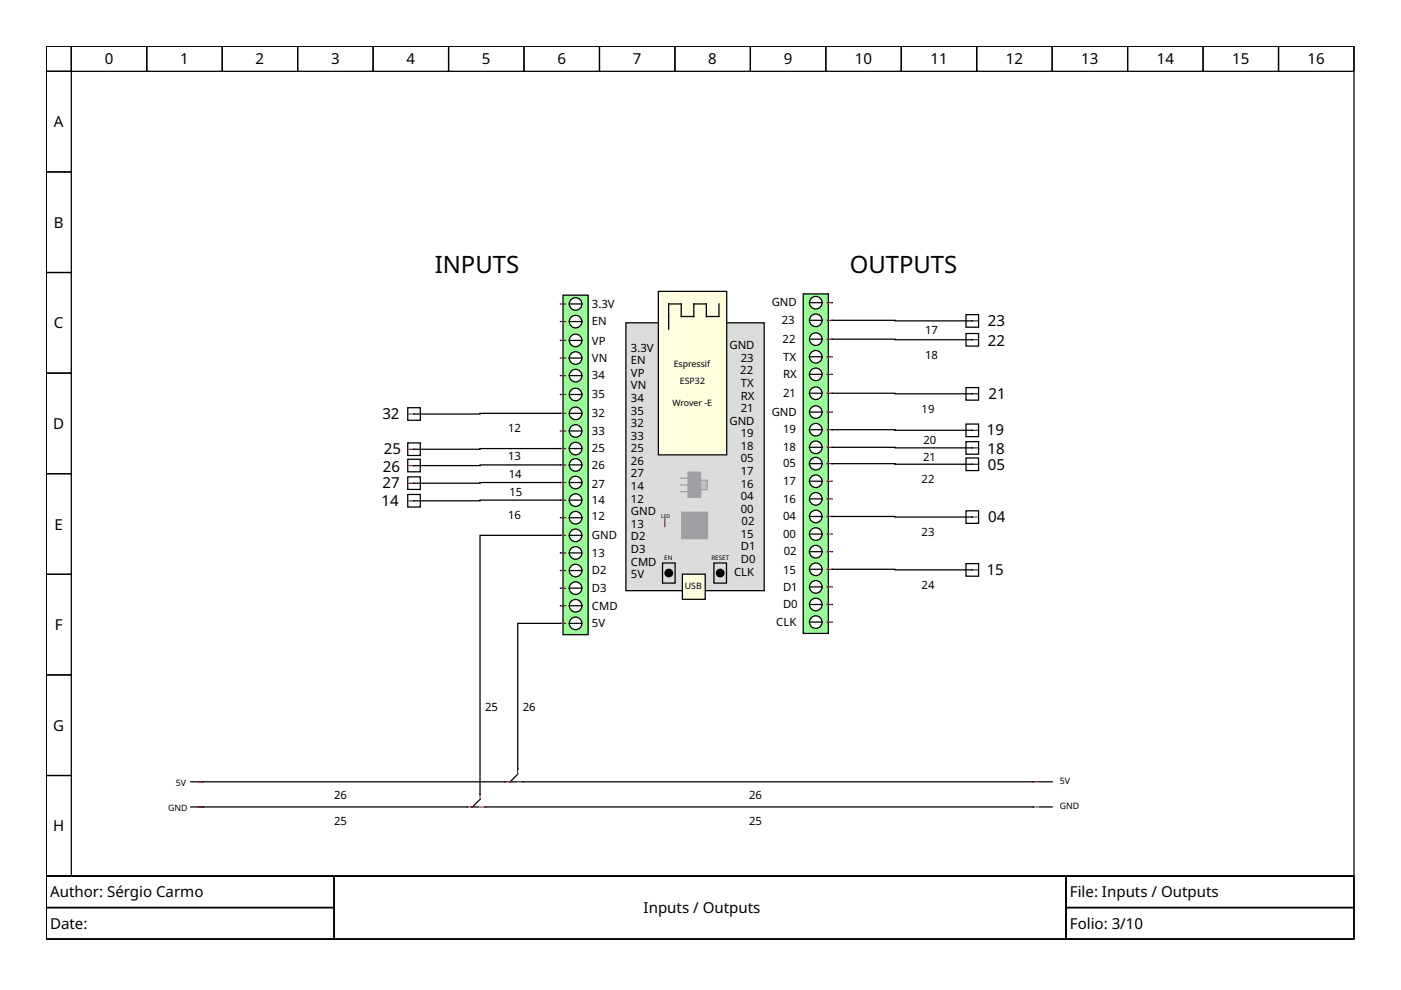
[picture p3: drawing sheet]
<svg xmlns="http://www.w3.org/2000/svg" width="297mm" height="210mm" viewBox="0 0 297 210" stroke-linecap="round" stroke-linejoin="round" font-family="sans-serif">
<g fill="none" stroke="#000" stroke-width=".27">
<path d="M9.8 9.8h277.3v176h-277.3zM9.8 9.8h5.3v5.3h-5.3zM9.8 15.1h5.3v21.4h-5.3zM15.1 9.8h16v5.3h-16zM31.1 9.8h16v5.3h-16zM47.1 9.8h16v5.3h-16zM63.1 9.8h16v5.3h-16zM79.1 9.8h16v5.3h-16zM95.1 9.8h16v5.3h-16zM111.1 9.8h16v5.3h-16zM127.1 9.8h16v5.3h-16zM143.1 9.8h16v5.3h-16z"/>
<path d="M159.1 9.8h16v5.3h-16zM175.1 9.8h16v5.3h-16zM191.1 9.8h16v5.3h-16zM207.1 9.8h16v5.3h-16zM223.1 9.8h16v5.3h-16zM239.1 9.8h16v5.3h-16zM255.1 9.8h16v5.3h-16zM271.1 9.8h16v5.3h-16zM9.8 36.5h5.3v21.3h-5.3zM9.8 57.8h5.3v21.3h-5.3zM9.8 79.1h5.3v21.3h-5.3zM86.4 86.4h2.7v2.7h-2.7z"/>
<path d="M86.4 97.4h2.7v2.6h-2.7zM86.4 93.9h2.7v2.7h-2.7zM204.8 93.6h2.7v2.7h-2.7zM9.8 100.4h5.3v21.4h-5.3zM86.4 101.1h2.7v2.7h-2.7zM86.4 104.8h2.7v2.7h-2.7zM9.8 121.8h5.3v21.3h-5.3zM9.8 143.1h5.3v21.3h-5.3zM9.8 164.4h5.3v21.4h-5.3zM40.5 165.8h2.6M99.9 171.1h1.6M101.8 169.5l-1.6 1.6"/>
<path d="M107.9 165.8h1.6M109.8 164.2l-1.6 1.6M220.4 171.1h2.7M9.8 185.8h277.3v13.3h-277.3zM9.8 185.8h61v6.6h-61zM9.8 192.4h61v6.7h-61zM70.8 185.8h155.2v13.3h-155.2zM226 185.8h61.1v6.6h-61.1zM226 192.4h61.1v6.7h-61.1z"/>
</g>
<g fill="none" stroke="#f00" stroke-width=".27">
<path d="M86.7 87.8h1.1M86.7 98.7h1.1M86.7 95.3h1.1M206.2 95h1M86.7 102.5h1.1M86.7 106.2h1.1M42.1 165.8h1M99.1 171.1h1.1M101.8 171.1h1M101.8 168.4v1.1M107.1 165.8h1.1M109.8 165.8h1"/>
<path d="M109.8 163.1v1.1M219.1 171.1h1.1"/>
</g>
<g fill="none" stroke="#00f" stroke-width=".27">
<path d="M87.8 87.8h.1M87.8 95.3h.1M87.8 98.7h.1M206.2 95h.1M87.8 102.5h.1M87.8 106.2h.1M43.1 165.8h.1M99.1 171.1h.1M101.8 168.4h.1M102.8 171.1h.1M107.1 165.8h.1M109.8 163.1h.1"/>
<path d="M110.8 165.8h.1M219.1 171.1h.1"/>
</g>
<g fill="#98fb98" stroke="#000" stroke-width=".27">
<path d="M170.3 62.3h5.3v72h-5.3z" fill-rule="evenodd"/>
<path d="M119.4 62.6h5.3v72h-5.3z" fill-rule="evenodd"/>
</g>
<path d="M132.7 68.4h29.3v56.8h-29.3z" fill-rule="evenodd" fill="#dcdcdc" stroke="#000" stroke-width=".27"/>
<path d="M139.6 61.8h14.5v34.6h-14.5z" fill-rule="evenodd" fill="#ffffe0" stroke="#000" stroke-width=".27"/>
<circle cx="173" cy="120.7" r="1.33" fill="#fff" stroke="#000" stroke-width=".27"/>
<circle cx="152.7" cy="121.5" r=".8" fill="#000" stroke="#000" stroke-width=".27"/>
<path d="M145.9 100.1h2.6v5.3h-2.6z" fill-rule="evenodd" fill="#a0a0a4" stroke="#a0a0a4" stroke-width=".27"/>
<circle cx="122" cy="121" r="1.33" fill="#fff" stroke="#000" stroke-width=".27"/>
<path d="M144.5 108.6h5.5v5.6h-5.5z" fill-rule="evenodd" fill="#a0a0a4" stroke="#a0a0a4" stroke-width=".27"/>
<path d="M144.7 121.7h4.8v5.4h-4.8z" fill-rule="evenodd" fill="#ffffe0" stroke="#000" stroke-width=".27"/>
<circle cx="141.8" cy="121.5" r=".8" fill="#000" stroke="#000" stroke-width=".27"/>
<g fill="#fff" stroke="#000" stroke-width=".27">
<circle cx="173" cy="113.2" r="1.33"/>
<circle cx="122" cy="113.5" r="1.33"/>
<circle cx="173" cy="71.9" r="1.33"/>
</g>
<path d="M140.5 119.4h2.6v4.2h-2.6zM151.4 119.4h2.6v4.2h-2.6z" fill="none" stroke="#000" stroke-width=".27"/>
<g fill="#fff" stroke="#000" stroke-width=".27">
<circle cx="122" cy="72.2" r="1.33"/>
<circle cx="122" cy="95.1" r="1.33"/>
<circle cx="173" cy="94.8" r="1.33"/>
<circle cx="173" cy="98.3" r="1.33"/>
<circle cx="122" cy="98.6" r="1.33"/>
<circle cx="173" cy="91.1" r="1.33"/>
<circle cx="122" cy="91.4" r="1.33"/>
<circle cx="122" cy="102.3" r="1.33"/>
<circle cx="173" cy="102" r="1.33"/>
<circle cx="122" cy="106" r="1.33"/>
<circle cx="173" cy="105.8" r="1.33"/>
<circle cx="173" cy="128.2" r="1.33"/>
<circle cx="122" cy="128.4" r="1.33"/>
<circle cx="122" cy="109.8" r="1.33"/>
<circle cx="173" cy="109.5" r="1.33"/>
<circle cx="173" cy="83.4" r="1.33"/>
<circle cx="122" cy="83.6" r="1.33"/>
<circle cx="122" cy="68.2" r="1.33"/>
<circle cx="173" cy="67.9" r="1.33"/>
<circle cx="173" cy="124.4" r="1.33"/>
<circle cx="122" cy="124.7" r="1.33"/>
<circle cx="122" cy="132.2" r="1.33"/>
<circle cx="173" cy="131.9" r="1.33"/>
<circle cx="173" cy="87.4" r="1.33"/>
<circle cx="122" cy="87.6" r="1.33"/>
<circle cx="173" cy="75.6" r="1.33"/>
<circle cx="122" cy="75.9" r="1.33"/>
<circle cx="122" cy="117.2" r="1.33"/>
<circle cx="173" cy="117" r="1.33"/>
<circle cx="173" cy="79.4" r="1.33"/>
<circle cx="122" cy="79.6" r="1.33"/>
</g>
<g fill="none" stroke="#000" stroke-width=".27">
<path d="M120.7 79.6h2.7M120.7 72.2h2.7M120.7 75.9h2.7M120.7 68.2h2.7M171.6 79.4h2.7M171.6 71.9h2.7M171.6 75.6h2.7M171.6 67.9h2.7M120.7 87.6h2.7M120.7 95.1h2.7M120.7 91.4h2.7M120.7 83.6h2.7"/>
<path d="M120.7 98.6h2.7M171.6 87.4h2.7M171.6 94.8h2.7M171.6 91.1h2.7M171.6 83.4h2.7M171.6 98.3h2.7M120.7 117.2h2.7M120.7 106h2.7M120.7 109.8h2.7M120.7 102.3h2.7M120.7 113.5h2.7M171.6 117h2.7"/>
<path d="M171.6 105.8h2.7M171.6 109.5h2.7M171.6 102h2.7M171.6 113.2h2.7M120.7 121h2.7M120.7 124.7h2.7M120.7 132.2h2.7M120.7 128.4h2.7M171.6 120.7h2.7M171.6 124.4h2.7M171.6 131.9h2.7M171.6 128.2h2.7"/>
</g>
<g fill="#fff" stroke="#000" stroke-width=".27">
<circle cx="122" cy="64.4" r="1.33"/>
<circle cx="173" cy="64.2" r="1.33"/>
</g>
<path d="M120.7 64.4h2.7M152.4 64.4v2.7h-2.6v-2.7h-2.7v2.7h-2.7v-2.7h-2.6v5.4M171.6 64.2h2.7" fill="none" stroke="#000" stroke-width=".27"/>
<path d="M148.5 101.8h1.4v2.1h-1.4z" fill-rule="evenodd" fill="#c0c0c0" stroke="#a0a0a4" stroke-width=".27"/>
<path d="M144.3 101.4h1.5M144.3 102.8h1.5M144.3 104.2h1.5" fill="none" stroke="#a0a0a4" stroke-width=".27"/>
<g fill="none" stroke="#f00" stroke-width=".27">
<path d="M118.8 64.4h1.1M118.8 79.6h1.1M118.8 72.2h1.1M118.8 75.9h1.1M118.8 68.2h1.1M175.4 71.9h1M175.4 64.2h1M175.4 67.9h1M175.4 75.6h1M175.4 79.4h1M206.2 72h1M206.2 68h1"/>
<path d="M118.8 98.6h1.1M118.8 91.4h1.1M118.8 95.1h1.1M118.8 87.6h1.1M118.8 83.6h1.1M175.4 83.4h1M175.4 94.8h1M175.4 98.3h1M175.4 91.1h1M175.4 87.4h1M206.2 98.4h1M206.2 83.5h1"/>
<path d="M206.2 91.2h1M118.8 109.8h1.1M118.8 106h1.1M118.8 117.2h1.1M118.8 113.5h1.1M118.8 102.3h1.1M141 110v1.6M175.4 105.8h1M175.4 102h1M175.4 113.2h1M175.4 117h1M175.4 109.5h1"/>
<path d="M206.2 109.6h1M118.8 128.4h1.1M118.8 124.7h1.1M118.8 121h1.1M118.8 132.2h1.1M175.4 131.9h1M175.4 124.4h1M175.4 128.2h1M175.4 120.7h1M206.2 120.8h1M42.1 171.1h1M219.1 165.8h1.1"/>
</g>
<g fill="none" stroke="#00f" stroke-width=".27">
<path d="M118.8 64.4h.1M118.8 68.2h.1M118.8 72.2h.1M118.8 75.9h.1M118.8 79.6h.1M176.4 64.2h.1M176.4 67.9h.1M176.4 71.9h.1M176.4 75.6h.1M176.4 79.4h.1M206.2 68h.1M206.2 72h.1"/>
<path d="M118.8 83.6h.1M118.8 87.6h.1M118.8 91.4h.1M118.8 95.1h.1M118.8 98.6h.1M176.4 83.4h.1M176.4 87.4h.1M176.4 91.1h.1M176.4 94.8h.1M176.4 98.3h.1M206.2 83.5h.1M206.2 91.2h.1"/>
<path d="M206.2 98.4h.1M118.8 102.3h.1M118.8 106h.1M118.8 109.8h.1M118.8 113.5h.1M118.8 117.2h.1M176.4 102h.1M176.4 105.8h.1M176.4 109.5h.1M176.4 113.2h.1M176.4 117h.1M206.2 109.6h.1"/>
<path d="M118.8 121h.1M118.8 124.7h.1M118.8 128.4h.1M118.8 132.2h.1M176.4 120.7h.1M176.4 124.4h.1M176.4 128.2h.1M176.4 131.9h.1M206.2 120.8h.1M43.1 171.1h.1M219.1 165.8h.1"/>
</g>
<g fill="none" stroke="#000" stroke-width=".27">
<path d="M176.4 71.9l29.8 .1M176.4 67.9l29.8 .1M204.8 70.7h2.7v2.7h-2.7zM204.8 66.7h2.7v2.7h-2.7zM118.8 87.6l-31 .2M118.8 98.6l-31 .1M118.8 95.1l-31 .2M176.4 83.4l29.8 .1M176.4 98.3l29.8 .1M176.4 94.8l29.8 .2M176.4 91.1l29.8 .1M204.8 97.1h2.7v2.7h-2.7z"/>
<path d="M204.8 82.2h2.7v2.6h-2.7zM204.8 89.9h2.7v2.7h-2.7zM118.8 106l-31 .2M118.8 113.5h-17v54.9M118.8 102.3l-31 .2M176.4 109.5l29.8 .1M204.8 108.3h2.7v2.7h-2.7zM204.8 119.5h2.7v2.7h-2.7zM118.8 132.2h-9v30.9M176.4 120.7l29.8 .1M40.5 171.1h58.6M43.1 165.8h64"/>
<path d="M102.8 171.1h116.3M110.8 165.8h108.3M220.4 165.8h2.7"/>
</g>
<g font-size="5.1">
<text x="92.2" y="57.8">INPUTS</text>
<text x="180.2" y="57.8">OUTPUTS</text>
</g>
<g font-size="3.2">
<text x="22.2" y="13.7">0</text>
<text x="38.2" y="13.7">1</text>
<text x="54.2" y="13.7">2</text>
<text x="70.2" y="13.7">3</text>
<text x="86.2" y="13.7">4</text>
<text x="102.2" y="13.7">5</text>
<text x="118.2" y="13.7">6</text>
<text x="134.2" y="13.7">7</text>
<text x="150.2" y="13.7">8</text>
<text x="166.2" y="13.7">9</text>
<text x="181.3" y="13.7">10</text>
<text x="197.3" y="13.7">11</text>
<text x="213.3" y="13.7">12</text>
<text x="229.3" y="13.7">13</text>
<text x="245.2" y="13.7">14</text>
<text x="261.2" y="13.7">15</text>
<text x="277.2" y="13.7">16</text>
<text x="11.4" y="27">A</text>
<text x="11.4" y="48.3">B</text>
<text x="11.4" y="69.6">C</text>
<text x="209.5" y="69.2">23</text>
<text x="209.5" y="73.4">22</text>
<text x="81.1" y="88.8">32</text>
<text x="209.6" y="84.6">21</text>
<text x="11.3" y="91">D</text>
<text x="209.2" y="92.2">19</text>
<text x="81.2" y="100">26</text>
<text x="81.4" y="96.3">25</text>
<text x="209.4" y="96.2">18</text>
<text x="209.5" y="99.7">05</text>
<text x="80.9" y="107.2">14</text>
<text x="81.1" y="103.4">27</text>
<text x="11.6" y="112.3">E</text>
<text x="209.5" y="110.6">04</text>
<text x="209.2" y="121.8">15</text>
<text x="11.6" y="133.6">F</text>
<text x="11.3" y="155">G</text>
<text x="11.3" y="176.3">H</text>
<text x="10.6" y="190.3">Author: Sérgio Carmo</text>
<text x="226.8" y="190.3">File: Inputs / Outputs</text>
<text x="10.6" y="197">Date:</text>
<text x="136.5" y="193.6">Inputs / Outputs</text>
<text x="226.8" y="197">Folio: 3/10</text>
</g>
<g font-size="2.4">
<text x="125.5" y="65.2">3.3V</text>
<text x="163.6" y="65">GND</text>
<text x="125.5" y="69">EN</text>
<text x="165.8" y="68.7">23</text>
<text x="196.2" y="70.8">17</text>
<text x="125.5" y="73.2">VP</text>
<text x="125.5" y="76.7">VN</text>
<text x="133.8" y="74.6">3.3V</text>
<text x="133.8" y="77.2">EN</text>
<text x="154.7" y="74">GND</text>
<text x="157.1" y="76.7">23</text>
<text x="165.9" y="72.7">22</text>
<text x="166" y="76.4">TX</text>
<text x="196.2" y="76.2">18</text>
<text x="125.5" y="80.4">34</text>
<text x="133.8" y="79.9">VP</text>
<text x="133.8" y="82.6">VN</text>
<text x="157" y="79.4">22</text>
<text x="157.1" y="82">TX</text>
<text x="166" y="80.2">RX</text>
<text x="125.5" y="88.4">32</text>
<text x="125.5" y="84.4">35</text>
<text x="133.8" y="87.9">35</text>
<text x="133.8" y="85.2">34</text>
<text x="157.1" y="87.4">21</text>
<text x="157.1" y="84.7">RX</text>
<text x="163.6" y="88.2">GND</text>
<text x="166" y="84.2">21</text>
<text x="195.4" y="87.5">19</text>
<text x="107.7" y="91.6">12</text>
<text x="125.5" y="95.9">25</text>
<text x="125.5" y="92.2">33</text>
<text x="133.8" y="90.6">32</text>
<text x="133.8" y="95.9">25</text>
<text x="133.8" y="93.2">33</text>
<text x="154.7" y="90">GND</text>
<text x="157.1" y="95.4">18</text>
<text x="157.1" y="92.7">19</text>
<text x="166" y="95.6">18</text>
<text x="166" y="91.9">19</text>
<text x="195.8" y="94.2">20</text>
<text x="107.7" y="97.5">13</text>
<text x="107.9" y="101.4">14</text>
<text x="125.5" y="99.4">26</text>
<text x="133.8" y="101.2">27</text>
<text x="133.8" y="98.6">26</text>
<text x="157.1" y="98">05</text>
<text x="157.1" y="100.7">17</text>
<text x="166" y="99.1">05</text>
<text x="195.7" y="97.7">21</text>
<text x="108" y="105.2">15</text>
<text x="125.5" y="106.8">14</text>
<text x="125.5" y="103.4">27</text>
<text x="133.8" y="103.9">14</text>
<text x="133.8" y="106.6">12</text>
<text x="157.1" y="106">04</text>
<text x="157.1" y="103.4">16</text>
<text x="166" y="106.6">16</text>
<text x="166" y="102.8">17</text>
<text x="195.4" y="102.4">22</text>
<text x="107.7" y="110">16</text>
<text x="125.5" y="110.3">12</text>
<text x="133.8" y="109.2">GND</text>
<text x="133.8" y="111.9">13</text>
<text x="157.1" y="108.7">00</text>
<text x="157.2" y="111.4">02</text>
<text x="166" y="110.3">04</text>
<text x="195.4" y="113.6">23</text>
<text x="125.5" y="118">13</text>
<text x="125.5" y="114.3">GND</text>
<text x="133.8" y="114.6">D2</text>
<text x="133.8" y="119.9">CMD</text>
<text x="133.8" y="117.2">D3</text>
<text x="157.1" y="119.4">D0</text>
<text x="157.1" y="114">15</text>
<text x="157.1" y="116.7">D1</text>
<text x="166" y="114">00</text>
<text x="166.2" y="117.8">02</text>
<text x="125.5" y="121.8">D2</text>
<text x="125.5" y="125.5">D3</text>
<text x="133.8" y="122.6">5V</text>
<text x="155.6" y="122">CLK</text>
<text x="166" y="121.8">15</text>
<text x="166" y="125.2">D1</text>
<text x="195.4" y="124.8">24</text>
<text x="125.5" y="129.2">CMD</text>
<text x="166" y="129">D0</text>
<text x="125.5" y="133">5V</text>
<text x="164.6" y="132.7">CLK</text>
<text x="102.8" y="150.8">25</text>
<text x="110.8" y="150.8">26</text>
<text x="70.8" y="169.5">26</text>
<text x="158.8" y="169.5">26</text>
<text x="70.8" y="174.8">25</text>
<text x="158.8" y="174.8">25</text>
</g>
<g font-size="1.9">
<text x="142.8" y="77.8">Espressif</text>
<text x="144.2" y="81.5">ESP32</text>
<text x="142.6" y="86">Wrover -E</text>
<text x="145.2" y="125">USB</text>
<text x="37.3" y="166.6">5V</text>
<text x="224.7" y="166.3">5V</text>
<text x="35.7" y="171.9">GND</text>
<text x="224.7" y="171.6">GND</text>
</g>
<g font-size="1.3">
<text x="140.8" y="118.8">EN</text>
<text x="150.8" y="118.8">RESET</text>
</g>
<text font-size="1.1" x="140.2" y="109.8">LED</text>
</svg>
